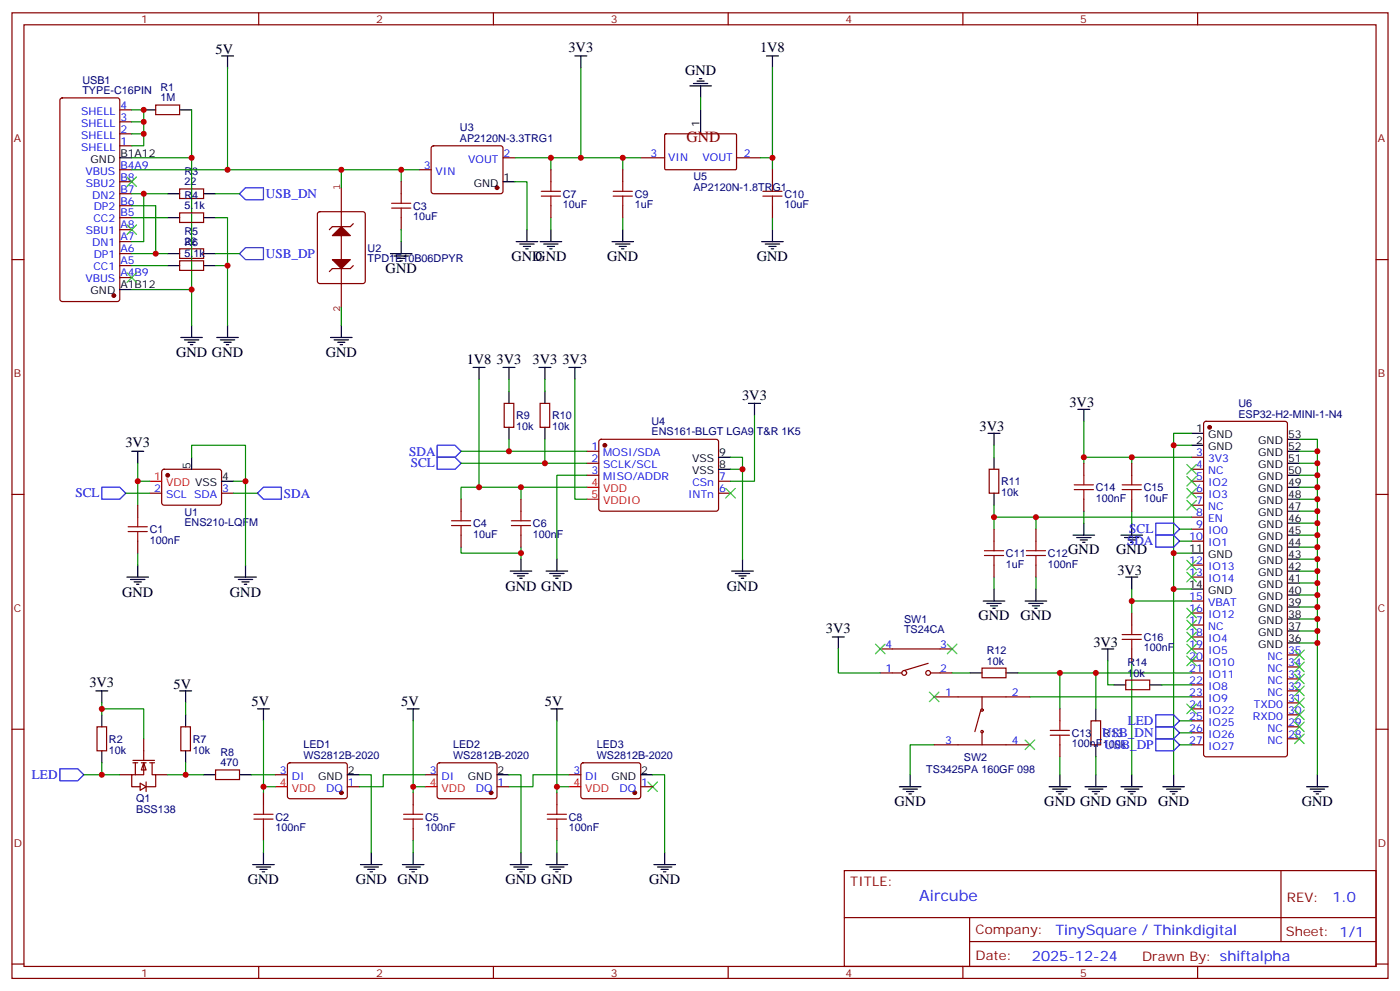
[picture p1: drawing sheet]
<svg xmlns="http://www.w3.org/2000/svg" width="412mm" height="292mm" viewBox="0 0 412 292" stroke-linecap="round" stroke-linejoin="round" font-family="sans-serif">
<g fill="none" stroke="#870000" stroke-width=".35">
<path d="M3.5 3.8h405.4v284.3h-405.4zM7.1 7.3h398.2v277.3h-398.2zM76.2 3.8v3.5M145.3 3.8v3.5M214.5 3.8v3.5M283.6 3.8v3.5M352.8 3.8v3.5M17.9 29l.4-.2h16.3l.6 .5 .1 58.8-.5 .6-16.5 .1-.6-.5-.1-58.8zM35.3 39.4h3.5M35.3 35.9h3.5M35.3 32.3h3.5M195.8 39.6l.3-.2 20.7 .1 .2 .3-.1 10-.3 .2-20.6-.1-.2-.3z"/>
<path d="M35.3 50h3.5M35.3 57h3.5M35.3 53.5h3.5M35.3 42.9h3.5M123.5 50h3.5M127.2 43.1l.5-.2 20 .1 .5 .6-.1 13-.6 .4h-20.1l-.4-.7v-12.7zM148.2 46.5h3.5M188.7 46.5h7.1M217 46.5h7M3.5 76.4h3.6M35.3 78.2h3.5M35.3 74.7h3.5"/>
<path d="M35.3 71.2h3.5M35.3 67.6h3.5M35.3 64.1h3.5M35.3 60.6h3.5M405.3 76.4h3.6M35.3 81.7h3.5M47.9 138.4l.4-.2h16.5l.5 .7-.1 9.4-.6 .5-16.5-.1-.5-.6v-9.2zM172.9 132.9h3.5M172.9 136.4h3.5M172.9 139.9h3.5M176.6 129.6l.5-.2h34.1l.5 .7-.1 20-.6 .4h-34.2l-.4-.7v-19.7zM291.4 138.2h2.8v7h-2.8z"/>
<path d="M351 138.2h3.5M351 134.7h3.5M354.8 124.3l.4-.2h23.3l.7 .4v97.6l-.4 .7h-23.6l-.6-.4-.1-97.6zM3.5 145.6h3.6M44.1 145.2h3.5M65.3 145.2h3.5M211.7 145.2h3.5M211.7 141.7h3.5M351 145.2h3.5M351 141.7h3.5M351 159.3h3.5M351 155.8h3.5"/>
<path d="M351 152.3h3.5M351 148.8h3.5M405.3 145.6h3.6M351 177h3.5M351 169.9h3.5M351 166.4h3.5M259.3 198.2h6.3M259.3 191.1h21.2M273.4 195.3l-7.1 2.1M274.1 198.2h6.4M289.3 196.7h7v2.9h-7zM351 198.2h3.5"/>
<path d="M351 194.6h3.5M351 191.1h3.5M351 187.6h3.5M351 184h3.5M351 180.5h3.5M379.2 192.9h3.6M379.2 196.4h3.6M379.2 199.9h3.6M3.5 214.7h3.6M321.4 212.3h2.8v7h-2.8zM351 219.3h3.5M351 215.8h3.5"/>
<path d="M351 212.3h3.5M351 208.7h3.5M351 205.2h3.5M351 201.7h3.5M379.2 203.4h3.6M379.2 207h3.6M379.2 210.5h3.6M379.2 214h3.6M379.2 217.6h3.6M405.3 214.7h3.6M248.7 256.4h156.6v28.2h-156.6zM377.3 256.4v20.9"/>
<path d="M248.7 270.2h156.5M285.6 277.3h119.6M285.6 270.2v14.1M3.5 283.9h3.6M76.2 284.6v3.5M145.3 284.6v3.5M214.5 284.6v3.5M283.6 284.6v3.5M352.8 284.6v3.5M405.3 283.9h3.6"/>
<circle cx="266.3" cy="198.2" r=".71"/>
<circle cx="273.4" cy="198.2" r=".71"/>
</g>
<g fill="#870000" stroke="#870000" stroke-width=".35">
<circle cx="49.4" cy="139.9" r=".53"/>
<circle cx="178.2" cy="131.1" r=".53"/>
<circle cx="356.3" cy="125.8" r=".53"/>
<circle cx="146.4" cy="55.3" r=".53"/>
<circle cx="33.5" cy="87" r=".53"/>
</g>
<path d="M44.1 141.7h3.5M172.9 143.5h3.5M172.9 147h3.5" fill="none" stroke="#f00" stroke-width=".35"/>
<g fill="none" stroke="#000" stroke-width=".35">
<path d="M206.4 32.3v7.1M35.3 46.5h3.5M148.2 53.5h3.5M35.3 85.3h3.5M56.4 134.7v3.5M211.7 138.2h3.5M211.7 134.7h3.5M291 127.6h3.6M292.8 127.6v3.5M292.8 134.7v3.5M317.5 120.5h3.5M319.3 120.5v3.6"/>
<path d="M351 131.1h3.5M351 127.6h3.5M379.2 129.4h3.6M379.2 132.9h3.6M379.2 136.4h3.6M379.2 139.9h3.6M65.3 141.7h3.5M292.8 145.2v3.6M316.1 157.6h6.3M317.1 158.3h4.3M318.2 159h2.1M318.9 159.7h.7"/>
<path d="M319.3 154.1v3.5M330.2 157.6h6.3M331.3 158.3h4.2M332.3 159h2.1M333 159.7h.7M333.4 154.1v3.5M379.2 143.5h3.6M379.2 147h3.6M379.2 150.5h3.6M379.2 154.1h3.6M379.2 157.6h3.6M289.6 177h6.4"/>
<path d="M290.7 177.7h4.2M291.7 178.4h2.2M292.5 179.1h.7M292.8 173.5v3.5M302 177h6.3M303 177.7h4.3M304.1 178.4h2.1M304.8 179.1h.7M305.2 173.5v3.5M331.6 169.9h3.5M333.4 169.9v3.6M351 173.5h3.5"/>
<path d="M351 162.9h3.5M379.2 161.1h3.6M379.2 164.6h3.6M379.2 168.2h3.6M379.2 171.7h3.6M379.2 175.2h3.6M379.2 178.8h3.6M245.2 187.6h3.5M246.9 187.6v3.5M285.8 198.2h3.5M296.3 198.2h3.6M379.2 182.3h3.6"/>
<path d="M379.2 185.8h3.6M379.2 189.3h3.6M322.8 208.7v3.6M322.8 219.3v3.5M264.9 231.7h6.4M266 232.4h4.2M267.1 233.1h2.1M267.8 233.8h.7M268.1 228.1v3.6M309 231.7h6.4M310.1 232.4h4.2M311.1 233.1h2.2"/>
<path d="M311.9 233.8h.7M312.2 228.1v3.6M319.6 231.7h6.4M320.7 232.4h4.2M321.7 233.1h2.1M322.4 233.8h.7M322.8 228.1v3.6M330.2 231.7h6.3M331.3 232.4h4.2M332.3 233.1h2.1M333 233.8h.7M333.4 228.1v3.6"/>
<path d="M342.5 231.7h6.4M343.6 232.4h4.2M344.7 233.1h2.1M345.4 233.8h.7M345.7 228.1v3.6M384.9 231.7h6.3M385.9 232.4h4.3M387 233.1h2.1M387.7 233.8h.7M388.1 228.1v3.6"/>
</g>
<g fill="none" stroke="#008700" stroke-width=".35">
<path d="M292.8 131.1v3.6M319.3 124.1v10.6M333.4 134.7v1.7M345.7 131.1h5.3M351 127.6h-5.3v100.5M351 134.7h-31.7v1.7M382.8 129.4h5.3v98.7M382.8 132.9h5.3M382.8 136.4h5.3M382.8 139.9h5.3M292.8 148.8v3.5h58.2M292.8 152.3v3.5"/>
<path d="M305.2 152.3v3.5M319.3 150.5v3.6M333.4 150.5v3.6M347.5 155.8h3.5M347.5 159.3h3.5M382.8 143.5h5.3M382.8 147h5.3M382.8 150.5h5.3M382.8 154.1h5.3M382.8 157.6h5.3M292.8 169.9v3.6M305.2 169.9v3.6"/>
<path d="M333.4 173.5v3.5M345.7 162.9h5.3M345.7 173.5h5.3M351 177h-17.6v3.5M382.8 161.1h5.3M382.8 164.6h5.3M382.8 168.2h5.3M382.8 171.7h5.3M382.8 175.2h5.3M382.8 178.8h5.3M246.9 191.1v7.1h12.4M280.5 198.2h5.3"/>
<path d="M299.9 198.2h51.1M312.2 198.2v10.5M322.8 198.2v10.5M333.4 194.6v33.5M382.8 182.3h5.3M382.8 185.8h5.3M382.8 189.3h5.3M275.2 219.3h-7.1v8.8M303.4 205.2h47.6M347.5 219.3h3.5M347.5 215.8h3.5M347.5 212.3h3.5"/>
<path d="M312.2 222.8v5.3M322.8 222.8v5.3"/>
</g>
<g fill="none" stroke="#3c3" stroke-width=".35">
<path d="M349.6 136.8l2.8 2.8M352.4 136.8l-2.8 2.8M349.6 140.3l2.8 2.8M349.6 143.8l2.8 2.8M349.6 147.4l2.8 2.8M352.4 140.3l-2.8 2.8M352.4 143.8l-2.8 2.8M352.4 147.4l-2.8 2.8M349.6 165l2.8 2.8M349.6 168.5l2.8 2.8M349.6 179.1l2.8 2.8M352.4 165l-2.8 2.8"/>
<path d="M352.4 168.5l-2.8 2.8M352.4 179.1l-2.8 2.8M257.9 189.7l2.8 2.8M260.7 189.7l-2.8 2.8M279 189.7l2.9 2.8M281.9 189.7l-2.9 2.8M349.6 182.6l2.8 2.9M349.6 186.2l2.8 2.8M349.6 189.7l2.8 2.8M349.6 193.2l2.8 2.8M352.4 182.6l-2.8 2.9M352.4 186.2l-2.8 2.8"/>
<path d="M352.4 189.7l-2.8 2.8M352.4 193.2l-2.8 2.8M381.4 191.5l2.8 2.8M381.4 195l2.8 2.8M381.4 198.5l2.8 2.8M384.2 191.5l-2.8 2.8M384.2 195l-2.8 2.8M384.2 198.5l-2.8 2.8M349.6 207.3l2.8 2.8M352.4 207.3l-2.8 2.8M381.4 202l2.8 2.9M381.4 212.6l2.8 2.8"/>
<path d="M381.4 216.1l2.8 2.9M381.4 205.6l2.8 2.8M381.4 209.1l2.8 2.8M384.2 202l-2.8 2.9M384.2 212.6l-2.8 2.8M384.2 216.1l-2.8 2.9M384.2 205.6l-2.8 2.8M384.2 209.1l-2.8 2.8"/>
</g>
<path d="M340.4 154.1h5.3l1.8 1.7-1.8 1.8h-5.3zM340.4 157.6h5.3l1.8 1.7-1.8 1.8h-5.3zM340.4 217.6h5.3l1.8 1.7-1.8 1.8h-5.3zM340.4 214h5.3l1.8 1.8-1.8 1.8h-5.3zM340.4 210.5h5.3l1.8 1.8-1.8 1.7h-5.3z" fill="none" stroke="#00f" stroke-width=".35"/>
<g fill="#fff" stroke="#870000" stroke-width=".35">
<path d="M42.3 224.6l.7 2.1h-1.4z"/>
<path d="M41.3 230.6l1.7 1.1-1.7 1z"/>
</g>
<g fill="none" stroke="#870000" stroke-width=".35">
<path d="M45.9 30.9h7v2.9h-7zM52.9 55.6h7.1v2.9h-7.1zM118.2 53.5v3.5M162.3 50v3.5M183.4 50v3.5M227.5 50v3.5M52.9 73.3h7.1v2.8h-7.1zM52.9 76.8h7.1v2.8h-7.1zM52.9 62.7h7.1v2.8h-7.1zM118.2 64.1v3.5M162.3 60.6v3.5M183.4 60.6v3.5"/>
<path d="M227.5 60.6v3.5M148.5 118.8h2.8v7h-2.8zM159.1 118.8h2.8v7h-2.8zM319.3 136.4v3.5M333.4 136.4v3.5M40.6 148.8v3.5M40.6 159.3v3.6M135.8 147v3.5M135.8 157.6v3.5M153.5 147v3.5M153.5 157.6v3.5M292.8 155.8v3.5"/>
<path d="M305.2 155.8v3.5M319.3 147v3.5M333.4 147v3.5M292.8 166.4v3.5M305.2 166.4v3.5M333.4 180.5v3.5M333.4 191.1v3.5M28.6 214h2.8v7.1h-2.8zM42.3 217.6v6.3M53.3 214h2.8v7.1h-2.8zM275.2 205.2h28.2M275.2 219.3h28.2"/>
<path d="M288.9 209.1l-1.7 6.3M289.3 205.2v3.5M289.3 215.8v3.5M312.2 208.7v3.6M312.2 219.3v3.5M331.6 200.3h7.1v2.8h-7.1zM35.3 228.1h3.5M39.2 223.9h6.3M39.2 224.6h1.4M39.9 224.6v3.5M41.6 224.6h1.4M42.3 224.6v3.5h-3.5v3.6h2.5"/>
<path d="M43 230.3v2.8M44.1 224.6h1.4M44.8 224.6v3.5h1.1v3.6h-2.9M45.9 228.1h3.5M63.5 226.7h7.1v2.9h-7.1zM77.6 233.4v3.6M81.1 228.1h3.6M84.9 224.8l.5-.2 16.5 .1 .4 .6-.1 9.5-.6 .4-16.5-.1-.4-.6v-9.2zM102.3 231.7h3.5M121.7 233.4v3.6M125.2 228.1h3.6M129 224.8l.5-.2 16.5 .1 .4 .6-.1 9.5-.6 .4-16.5-.1-.4-.6v-9.2z"/>
<path d="M146.4 231.7h3.5M164 233.4v3.6M167.6 228.1h3.5M171.3 224.8l.5-.2 16.5 .1 .4 .6v9.5l-.7 .4-16.5-.1-.4-.6v-9.2zM188.7 231.7h3.6M77.6 244v3.5M121.7 244v3.5M164 244v3.5"/>
<circle cx="289.3" cy="209.1" r=".35"/>
<circle cx="289.3" cy="215.4" r=".35"/>
</g>
<path d="M70.6 57l1.7-1.7h5.3v3.5h-5.3zM70.6 74.7l1.7-1.8h5.3v3.5h-5.3zM128.8 131.1h5.3l1.7 1.8-1.7 1.8h-5.3zM128.8 134.7h5.3l1.7 1.7-1.7 1.8h-5.3zM30 143.5h5.3l1.7 1.7-1.7 1.8h-5.3zM75.8 145.2l1.8-1.7h5.3v3.5h-5.3zM17.6 226.4h5.3l1.8 1.7-1.8 1.8h-5.3z" fill="none" stroke="#00f" stroke-width=".35"/>
<g fill="none" stroke="#000" stroke-width=".35">
<path d="M65.3 16.5h3.5M67 16.5v3.5M169.3 16.5h3.6M171.1 16.5v3.5M225.8 16.5h3.5M227.5 16.5v3.5M42.3 32.3h3.6M52.9 32.3h3.5M203.2 25.3h6.3M204.3 24.6h4.2M205.3 23.9h2.1M206 23.2h.7"/>
<path d="M206.4 25.3v3.5M49.4 57h3.5M60 57h3.5M49.4 74.7h3.5M49.4 78.2h3.5M49.4 64.1h3.5M60 74.7h3.5M60 78.2h3.5M60 64.1h3.5M115 74.7h6.4M116.1 75.4h4.2M117.1 76.1h2.1"/>
<path d="M117.8 76.8h.7M118.2 71.2v3.5M152 71.2h6.4M153.1 71.9h4.2M154.2 72.6h2.1M154.9 73.3h.7M155.2 67.6v3.6M159.1 71.2h6.4M160.2 71.9h4.2M161.2 72.6h2.1M161.9 73.3h.7M162.3 67.6v3.6"/>
<path d="M180.3 71.2h6.3M181.3 71.9h4.3M182.4 72.6h2.1M183.1 73.3h.7M183.4 67.6v3.6M224.4 71.2h6.3M225.4 71.9h4.3M226.5 72.6h2.1M227.2 73.3h.7M227.5 67.6v3.6M53.3 99.4h6.3M56.4 95.8v3.6"/>
<path d="M63.9 99.4h6.3M67 95.8v3.6M97.4 99.4h6.3M100.5 95.8v3.6M54.3 100.1h4.3M55.4 100.8h2.1M56.1 101.5h.7M64.9 100.1h4.2M66 100.8h2.1M66.7 101.5h.7M98.4 100.1h4.3M99.5 100.8h2.1"/>
<path d="M100.2 101.5h.7M139.3 108.2h3.6M141.1 108.2v3.5M148.2 108.2h3.5M149.9 108.2v3.5M149.9 115.3v3.5M158.7 108.2h3.6M160.5 108.2v3.5M160.5 115.3v3.5M167.6 108.2h3.5M169.3 108.2v3.5M220.5 118.8h3.5"/>
<path d="M222.2 118.8v3.5M38.8 132.9h3.5M40.6 132.9v3.5M149.9 125.8v3.6M160.5 125.8v3.6M37.4 169.9h6.3M38.5 170.6h4.2M39.5 171.3h2.1M40.2 172h.7M40.6 166.4v3.5M69.1 169.9h6.4M70.2 170.6h4.2"/>
<path d="M71.3 171.3h2.1M72 172h.7M72.3 166.4v3.5M150.3 168.2h6.3M151.3 168.9h4.3M152.4 169.6h2.1M153.1 170.3h.7M153.5 164.6v3.6M160.9 168.2h6.3M161.9 168.9h4.3M163 169.6h2.1M163.7 170.3h.7"/>
<path d="M164 164.6v3.6M215.5 168.2h6.4M216.6 168.9h4.2M217.7 169.6h2.1M218.4 170.3h.7M218.7 164.6v3.6M324.6 191.1h3.5M326.3 191.1v3.5M28.2 203.4h3.5M30 203.4v3.6M30 210.5v3.5M52.9 203.4h3.5"/>
<path d="M54.7 203.4v3.6M54.7 210.5v3.5M75.8 208.7h3.6M77.6 208.7v3.6M119.9 208.7h3.6M121.7 208.7v3.6M162.3 208.7h3.5M164 208.7v3.6M328.1 201.7h3.5M338.7 201.7h3.5M30 221.1v3.5M54.7 221.1v3.5"/>
<path d="M60 228.1h3.5M70.6 228.1h3.5M102.3 228.1h3.5M146.4 228.1h3.5M188.7 228.1h3.6M74.4 254.6h6.4M75.5 255.3h4.2M76.6 256h2.1M77.3 256.7h.7M77.6 251.1v3.5M106.2 254.6h6.3M107.2 255.3h4.3"/>
<path d="M108.3 256h2.1M109 256.7h.7M109.4 251.1v3.5M118.5 254.6h6.4M119.6 255.3h4.2M120.6 256h2.2M121.4 256.7h.7M121.7 251.1v3.5M150.3 254.6h6.3M151.3 255.3h4.3M152.4 256h2.1M153.1 256.7h.7"/>
<path d="M153.5 251.1v3.5M160.9 254.6h6.3M161.9 255.3h4.3M163 256h2.1M163.7 256.7h.7M164 251.1v3.5M192.6 254.6h6.4M193.7 255.3h4.2M194.7 256h2.1M195.4 256.7h.7M195.8 251.1v3.5"/>
</g>
<g fill="none" stroke="#008700" stroke-width=".35">
<path d="M38.8 32.3h3.5v10.6h-3.5M38.8 39.4h3.5M38.8 35.9h3.5M56.4 32.3v63.5M67 20v30h-28.2M171.1 20v26.5M206.4 28.8v3.5M227.5 20v26.5h-3.5M38.8 46.5h17.6M38.8 57h10.6M42.3 57v14.2h-3.5M63.5 57h7.1"/>
<path d="M67 50h56.5M100.5 50v5.3M118.2 50v3.5M151.7 53.5h3.5v14.1M151.7 46.5h37M162.3 46.5v3.5M183.4 46.5v3.5M227.5 46.5v3.5M38.8 60.6h7.1v14.1M38.8 74.7h10.6M38.8 64.1h10.6M38.8 78.2h10.6"/>
<path d="M63.5 64.1h3.5v31.7M63.5 74.7h7.1M63.5 78.2h3.5M118.2 67.6v3.6M162.3 64.1v3.5M183.4 64.1v3.5M227.5 64.1v3.5M38.8 85.3h17.6M100.5 90.6v5.2M141.1 111.7v31.8h31.8M149.9 111.7v3.6M160.5 111.7v3.6"/>
<path d="M169.3 111.7v35.3h3.6M40.6 136.4v5.3h3.5M56.4 134.7v-3.6h15.9v10.6M135.8 132.9h37.1M135.8 136.4h37.1M149.9 129.4v3.5M160.5 129.4v7M172.9 139.9h-8.9v24.7M215.2 134.7h3.5v29.9M215.2 138.2h3.5M222.2 122.3v19.4h-7M37 145.2h7.1"/>
<path d="M40.6 141.7v7.1M68.8 141.7h3.5v24.7M68.8 145.2h7M141.1 143.5h-5.3v3.5M153.5 143.5v3.5M40.6 162.9v3.5M135.8 161.1v1.8h17.7M153.5 161.1v3.5M326.3 194.6v7.1h1.8M30 208.7h12.3v8.9M30 207v3.5M54.7 207v3.5"/>
<path d="M77.6 212.3v21.1M121.7 212.3v21.1M164 212.3v21.1M342.2 201.7h8.8M24.7 228.1h10.6M30 224.6v3.5M49.4 228.1h10.6M54.7 224.6v3.5M74.1 228.1h7M77.6 231.7h3.5M105.8 228.1h3.6v23M121.7 231.7h3.5"/>
<path d="M125.2 228.1h-12.3v3.6h-7.1M149.9 228.1h3.6v23M164 231.7h3.6M167.6 228.1h-10.6v3.6h-7.1M192.3 228.1h3.5v23M77.6 247.5v3.6M121.7 247.5v3.6M164 247.5v3.6"/>
</g>
<g fill="none" stroke="#3c3" stroke-width=".35">
<path d="M37.4 52.1l2.8 2.8M40.2 52.1l-2.8 2.8M37.4 66.2l2.8 2.8M40.2 66.2l-2.8 2.8M37.4 80.3l2.8 2.8M40.2 80.3l-2.8 2.8M213.8 143.8l2.8 2.8M216.6 143.8l-2.8 2.8M273.8 203.8l2.8 2.8M276.6 203.8l-2.8 2.8M302 217.9l2.8 2.8M304.8 217.9l-2.8 2.8"/>
<path d="M190.9 230.3l2.8 2.8M193.7 230.3l-2.8 2.8"/>
</g>
<path d="M100.5 55.3v11.4M93.7 62.5l.5-.2h12.7l.6 .5 .1 20-.5 .6-12.9 .1-.7-.5v-20zM100.5 69.4v7M100.5 79.1v11.5M104.1 65.9l-.9 .8h-5.3l-.9 .9M104.1 78.2l-.9 .9h-5.3l-.9 .9" fill="none" stroke="#850000" stroke-width=".35"/>
<g fill="#850000" stroke="#850000" stroke-width=".35">
<path d="M97.9 69.4l2.6-2.7 2.7 2.7z"/>
<path d="M97.9 76.4h5.3l-2.7 2.7z"/>
</g>
<g fill="none" stroke="#a10000" stroke-width=".35">
<path d="M115.4 59.9h5.6M118.2 57v2.9M159.5 57.7h5.6M159.5 56.3h5.6M162.3 53.5v2.8M162.3 57.7v2.9M180.6 57.7h5.7M180.6 56.3h5.7M183.4 53.5v2.8M183.4 57.7v2.9M224.7 57.7h5.7M224.7 56.3h5.7"/>
<path d="M227.5 53.5v2.8M227.5 57.7v2.9M115.4 61.3h5.6M118.2 61.3v2.8M319.3 139.9v2.9M333.4 139.9v2.9M37.7 155.1h5.7M37.7 156.5h5.7M40.6 152.3v2.8M40.6 156.5v2.8M133 154.8h5.6M133 153.4h5.6"/>
<path d="M135.8 150.5v2.9M135.8 154.8v2.8M150.6 154.8h5.7M150.6 153.4h5.7M153.5 150.5v2.9M153.5 154.8v2.8M292.8 159.3v2.9M305.2 159.3v2.9M316.4 142.8h5.7M316.4 144.2h5.7M319.3 144.2v2.8M330.6 142.8h5.6"/>
<path d="M330.6 144.2h5.6M333.4 144.2v2.8M290 162.2h5.6M290 163.6h5.6M292.8 163.6v2.8M302.3 162.2h5.7M302.3 163.6h5.7M305.2 163.6v2.8M330.6 186.9h5.6M330.6 188.3h5.6M333.4 184v2.9M333.4 188.3v2.8"/>
<path d="M309.4 215.1h5.6M309.4 216.5h5.6M312.2 212.3v2.8M312.2 216.5v2.8M74.8 239.8h5.6M77.6 237v2.8M118.9 239.8h5.6M121.7 237v2.8M161.2 239.8h5.7M164 237v2.8M74.8 241.2h5.6M77.6 241.2v2.8"/>
<path d="M118.9 241.2h5.6M121.7 241.2v2.8M161.2 241.2h5.7M164 241.2v2.8"/>
</g>
<g fill="#870000" stroke="#870000" stroke-width=".35">
<circle cx="100.5" cy="233.4" r=".53"/>
<circle cx="144.6" cy="233.4" r=".53"/>
<circle cx="187" cy="233.4" r=".53"/>
</g>
<path d="M81.1 231.7h3.6M125.2 231.7h3.6M167.6 231.7h3.5" fill="none" stroke="#f00" stroke-width=".35"/>
<g fill="#c00">
<circle cx="388.1" cy="132.9" r=".88"/>
<circle cx="388.1" cy="136.4" r=".88"/>
<circle cx="388.1" cy="139.9" r=".88"/>
<circle cx="388.1" cy="143.5" r=".88"/>
<circle cx="388.1" cy="147" r=".88"/>
<circle cx="388.1" cy="150.5" r=".88"/>
<circle cx="388.1" cy="154.1" r=".88"/>
<circle cx="388.1" cy="157.6" r=".88"/>
<circle cx="388.1" cy="161.1" r=".88"/>
<circle cx="388.1" cy="164.6" r=".88"/>
<circle cx="388.1" cy="168.2" r=".88"/>
<circle cx="388.1" cy="171.7" r=".88"/>
<circle cx="388.1" cy="175.2" r=".88"/>
<circle cx="388.1" cy="178.8" r=".88"/>
<circle cx="388.1" cy="182.3" r=".88"/>
<circle cx="388.1" cy="185.8" r=".88"/>
<circle cx="388.1" cy="189.3" r=".88"/>
<circle cx="333.4" cy="134.7" r=".88"/>
<circle cx="319.3" cy="134.7" r=".88"/>
<circle cx="292.8" cy="152.3" r=".88"/>
<circle cx="305.2" cy="152.3" r=".88"/>
<circle cx="345.7" cy="173.5" r=".88"/>
<circle cx="345.7" cy="162.9" r=".88"/>
<circle cx="345.7" cy="131.1" r=".88"/>
<circle cx="333.4" cy="177" r=".88"/>
<circle cx="312.2" cy="198.2" r=".88"/>
<circle cx="322.8" cy="198.2" r=".88"/>
<circle cx="30" cy="228.1" r=".88"/>
<circle cx="30" cy="208.7" r=".88"/>
<circle cx="54.7" cy="228.1" r=".88"/>
<circle cx="42.3" cy="39.4" r=".88"/>
<circle cx="42.3" cy="35.9" r=".88"/>
<circle cx="42.3" cy="32.3" r=".88"/>
<circle cx="56.4" cy="46.5" r=".88"/>
<circle cx="56.4" cy="85.3" r=".88"/>
<circle cx="45.9" cy="74.7" r=".88"/>
<circle cx="42.3" cy="57" r=".88"/>
<circle cx="67" cy="78.2" r=".88"/>
<circle cx="67" cy="50" r=".88"/>
<circle cx="100.5" cy="50" r=".88"/>
<circle cx="118.2" cy="50" r=".88"/>
<circle cx="162.3" cy="46.5" r=".88"/>
<circle cx="171.1" cy="46.5" r=".88"/>
<circle cx="183.4" cy="46.5" r=".88"/>
<circle cx="227.5" cy="46.5" r=".88"/>
<circle cx="72.3" cy="141.7" r=".88"/>
<circle cx="40.6" cy="141.7" r=".88"/>
<circle cx="218.7" cy="138.2" r=".88"/>
<circle cx="149.9" cy="132.9" r=".88"/>
<circle cx="160.5" cy="136.4" r=".88"/>
<circle cx="153.5" cy="143.5" r=".88"/>
<circle cx="141.1" cy="143.5" r=".88"/>
<circle cx="153.5" cy="162.9" r=".88"/>
<circle cx="77.6" cy="231.7" r=".88"/>
<circle cx="121.7" cy="231.7" r=".88"/>
<circle cx="164" cy="231.7" r=".88"/>
</g>
<text font-size="4.6" fill="#800" x="202.3" y="41.8">GND</text>
<text font-size="4.6" fill="#00f" x="270.8" y="265.4">Aircube</text>
<g font-size="4.2">
<text x="63.5" y="15.8">5V</text>
<text x="167.5" y="15.4">3V3</text>
<text x="223.9" y="15.4">1V8</text>
<text x="201.8" y="22.1">GND</text>
<text x="150.6" y="76.8">GND</text>
<text x="157.7" y="76.8">GND</text>
<text x="178.9" y="76.8">GND</text>
<text x="223" y="76.8">GND</text>
<text x="113.6" y="80.3">GND</text>
<text x="51.9" y="105">GND GND</text>
<text x="96" y="105">GND</text>
<text x="137.5" y="107.1">1V8</text>
<text x="146.3" y="107.1">3V3</text>
<text x="156.9" y="107.1">3V3</text>
<text x="165.7" y="107.1">3V3</text>
<text x="218.6" y="117.7">3V3</text>
<text x="315" y="119.8">3V3</text>
<text x="36.9" y="131.8">3V3</text>
<text x="288.6" y="126.9">3V3</text>
<text x="314.7" y="163.2">GND</text>
<text x="328.8" y="163.2">GND</text>
<text x="329.1" y="169.2">3V3</text>
<text x="36" y="175.9">GND</text>
<text x="67.7" y="175.9">GND</text>
<text x="148.9" y="174.2">GND GND</text>
<text x="214.1" y="174.2">GND</text>
<text x="288.2" y="182.6">GND</text>
<text x="300.6" y="182.6">GND</text>
<text x="243.3" y="186.5">3V3</text>
<text x="322.1" y="190.4">3V3</text>
<text x="26.3" y="202.3">3V3</text>
<text x="51.2" y="202.7">5V</text>
<text x="74.1" y="208">5V</text>
<text x="118.2" y="208">5V</text>
<text x="160.5" y="208">5V</text>
<text x="263.5" y="237.3">GND</text>
<text x="307.6" y="237.3">GND GND GND</text>
<text x="341.1" y="237.3">GND</text>
<text x="383.5" y="237.3">GND</text>
<text x="73" y="260.2">GND</text>
<text x="104.8" y="260.2">GND</text>
<text x="117.1" y="260.2">GND</text>
<text x="148.9" y="260.2">GND GND</text>
<text x="191.2" y="260.2">GND</text>
</g>
<g font-size="4.2" fill="#00f">
<text x="392.5" y="265.6">1.0</text>
<text x="310.9" y="275.2">TinySquare / Thinkdigital</text>
<text x="304" y="283">2025-12-24</text>
</g>
<g font-size="3.9" fill="#00f">
<text x="78.3" y="58.3">USB_DN</text>
<text x="78.3" y="75.9">USB_DP</text>
<text x="120.5" y="134.2">SDA</text>
<text x="121" y="137.7">SCL</text>
<text x="22.2" y="146.5">SCL</text>
<text x="83.6" y="146.5">SDA</text>
<text x="332" y="160.6">SDA</text>
<text x="332.7" y="157.1">SCL</text>
<text x="332.2" y="213.5">LED</text>
<text x="324.7" y="217.1">USB_DN</text>
<text x="325.4" y="220.6">USB_DP</text>
<text x="9.4" y="229.4">LED</text>
</g>
<g font-size="3.9" fill="#800">
<text x="250.5" y="260.9">TITLE:</text>
<text x="379.1" y="265.6">REV:</text>
<text x="287.4" y="275.1">Company:</text>
<text x="378.7" y="275.8">Sheet: 1/1</text>
<text x="287.4" y="282.8">Date:</text>
<text x="336.4" y="282.9">Drawn By: shiftalpha</text>
</g>
<g font-size="3.2" fill="#800">
<text x="41.6" y="6.8">1</text>
<text x="110.8" y="6.8">2</text>
<text x="179.9" y="6.8">3</text>
<text x="249.1" y="6.8">4</text>
<text x="318.2" y="6.8">5</text>
<text x="4.1" y="41.9">A</text>
<text x="405.9" y="41.9">A</text>
<text x="4.1" y="111">B</text>
<text x="405.9" y="111">B</text>
<text x="4.1" y="180.2">C</text>
<text x="405.9" y="180.2">C</text>
<text x="4.1" y="249.3">D</text>
<text x="405.9" y="249.3">D</text>
<text x="41.6" y="287.6">1</text>
<text x="110.8" y="287.6">2</text>
<text x="179.9" y="287.6">3</text>
<text x="249.1" y="287.6">4</text>
<text x="318.2" y="287.6">5</text>
</g>
<g font-size="3.2" fill="#000080">
<text x="24.3" y="27.8">TYPE-C16PIN</text>
<text x="24.3" y="24.6">USB1</text>
<text x="47.3" y="29.9">1M</text>
<text x="47.3" y="26.7">R1</text>
<text x="135.5" y="41.9">AP2120N-3.3TRG1</text>
<text x="135.5" y="38.7">U3</text>
<text x="54.3" y="51.5">R3</text>
<text x="204.3" y="53">U5</text>
<text x="54.3" y="54.6">22</text>
<text x="54.3" y="58.5">R4</text>
<text x="165.8" y="58.2">C7</text>
<text x="187" y="58.2">C9</text>
<text x="204.3" y="56.2">AP2120N-1.8TRG1</text>
<text x="231.1" y="58.2">C10</text>
<text x="54.3" y="61.6">5.1k</text>
<text x="121.7" y="64.9">10uF</text>
<text x="121.7" y="61.7">C3</text>
<text x="165.8" y="61.4">10uF</text>
<text x="187" y="61.3">1uF</text>
<text x="231.1" y="61.4">10uF</text>
<text x="54.3" y="69.1">R5</text>
<text x="54.3" y="72.2">22</text>
<text x="54.3" y="75.7">5.1k</text>
<text x="54.3" y="72.6">R6</text>
<text x="108.3" y="77.3">TPD1E10B06DPYR</text>
<text x="108.3" y="74.1">U2</text>
<text x="364.8" y="119.8">U6</text>
<text x="152" y="123.5">R9</text>
<text x="162.6" y="123.5">R10</text>
<text x="191.9" y="125">U4</text>
<text x="364.8" y="123">ESP32-H2-MINI-1-N4</text>
<text x="152" y="126.7">10k</text>
<text x="162.6" y="126.7">10k</text>
<text x="191.9" y="128.2">ENS161-BLGT LGA9 T&amp;R 1K5</text>
<text x="294.9" y="142.9">R11</text>
<text x="294.9" y="146.1">10k</text>
<text x="322.8" y="147.7">100nF</text>
<text x="322.8" y="144.6">C14</text>
<text x="336.9" y="147.8">10uF</text>
<text x="336.9" y="144.6">C15</text>
<text x="54.3" y="155">ENS210-LQFM</text>
<text x="54.3" y="151.8">U1</text>
<text x="139.3" y="155.2">C4</text>
<text x="157" y="155.2">C6</text>
<text x="44.1" y="160.1">100nF</text>
<text x="44.1" y="157">C1</text>
<text x="139.3" y="158.4">10uF</text>
<text x="157" y="158.3">100nF</text>
<text x="296.3" y="167.2">1uF</text>
<text x="296.3" y="164">C11</text>
<text x="308.7" y="167.1">100nF</text>
<text x="308.7" y="164">C12</text>
<text x="266.3" y="183.3">SW1</text>
<text x="266.3" y="186.5">TS24CA</text>
<text x="336.9" y="191.8">100nF</text>
<text x="336.9" y="188.7">C16</text>
<text x="290.7" y="195.7">10k</text>
<text x="290.7" y="192.5">R12</text>
<text x="332.1" y="196">R14</text>
<text x="332.1" y="199.2">10k</text>
<text x="32.1" y="221.9">10k</text>
<text x="32.1" y="218.7">R2</text>
<text x="56.8" y="221.9">10k</text>
<text x="56.8" y="218.7">R7</text>
<text x="89.4" y="220.4">LED1</text>
<text x="133.5" y="220.4">LED2</text>
<text x="175.8" y="220.4">LED3</text>
<text x="315.7" y="220">100nF100k</text>
<text x="315.7" y="216.9">C13</text>
<text x="324.9" y="217">R13</text>
<text x="64.9" y="225.7">470</text>
<text x="64.9" y="222.5">R8</text>
<text x="89.4" y="223.6">WS2812B-2020</text>
<text x="133.5" y="223.6">WS2812B-2020</text>
<text x="175.8" y="223.6">WS2812B-2020</text>
<text x="272.8" y="227.5">TS3425PA 160GF 098</text>
<text x="283.9" y="224">SW2</text>
<text x="40.1" y="239.3">BSS138</text>
<text x="40.1" y="236.1">Q1</text>
<text x="81.1" y="244.7">100nF</text>
<text x="81.1" y="241.6">C2</text>
<text x="125.2" y="244.7">100nF</text>
<text x="125.2" y="241.6">C5</text>
<text x="167.6" y="244.7">100nF</text>
<text x="167.6" y="241.6">C8</text>
</g>
<g font-size="3.2" fill="#00f">
<text x="23.9" y="33.8">SHELL</text>
<text x="35.5" y="35.5">3</text>
<text x="35.5" y="32">4</text>
<text x="23.9" y="40.8">SHELL</text>
<text x="23.9" y="37.3">SHELL</text>
<text x="35.5" y="39.1">2</text>
<text x="23.9" y="44.3">SHELL</text>
<text x="35.5" y="42.6">1</text>
<text x="137.9" y="47.9">VOUT</text>
<text x="148.3" y="46.1">2</text>
<text x="191.7" y="46.1">3</text>
<text x="196.8" y="47.5">VIN</text>
<text x="207" y="47.5">VOUT</text>
<text x="219.1" y="46.1">2</text>
<text x="25.1" y="51.4">VBUS</text>
<text x="35.5" y="53.2">B8</text>
<text x="35.5" y="49.6">B4A9</text>
<text x="124.8" y="49.6">3</text>
<text x="128.3" y="51.4">VIN</text>
<text x="25.3" y="54.9">SBU2</text>
<text x="27.1" y="58.5">DN2</text>
<text x="35.5" y="56.7">B7</text>
<text x="27.5" y="65.5">CC2</text>
<text x="27.6" y="62">DP2</text>
<text x="35.5" y="63.7">B5</text>
<text x="35.5" y="60.2">B6</text>
<text x="25.3" y="69">SBU1</text>
<text x="35.5" y="70.8">A7</text>
<text x="35.5" y="67.3">A8</text>
<text x="27.1" y="72.6">DN1</text>
<text x="27.6" y="76.1">DP1</text>
<text x="35.5" y="77.9">A5</text>
<text x="35.5" y="74.3">A6</text>
<text x="25.1" y="83.1">VBUS</text>
<text x="27.5" y="79.6">CC1</text>
<text x="35.5" y="81.4">A4B9</text>
<text x="174.2" y="132.5">1</text>
<text x="174.2" y="136.1">2</text>
<text x="177.7" y="134.3">MOSI/SDA</text>
<text x="177.7" y="137.8">SCLK/SCL</text>
<text x="352.3" y="137.8">4</text>
<text x="352.3" y="134.3">3</text>
<text x="355.8" y="136.1">3V3</text>
<text x="174.2" y="139.6">3</text>
<text x="177.7" y="141.4">MISO/ADDR</text>
<text x="204" y="143.1">CSn</text>
<text x="211.8" y="141.4">7</text>
<text x="352.3" y="141.4">5</text>
<text x="355.8" y="143.1">IO2</text>
<text x="355.8" y="139.6">NC</text>
<text x="45.4" y="144.9">2</text>
<text x="48.9" y="146.6">SCL SDA</text>
<text x="65.4" y="144.9">3</text>
<text x="202.7" y="146.6">INTn</text>
<text x="211.8" y="144.9">6</text>
<text x="352.3" y="148.4">7</text>
<text x="352.3" y="144.9">6</text>
<text x="355.8" y="146.6">IO3</text>
<text x="352.3" y="155.5">9</text>
<text x="352.3" y="151.9">8</text>
<text x="355.8" y="153.7">EN</text>
<text x="355.8" y="150.2">NC</text>
<text x="350.3" y="159">10</text>
<text x="355.8" y="160.8">IO1</text>
<text x="355.8" y="157.2">IO0</text>
<text x="350.3" y="166.1">12</text>
<text x="355.8" y="167.8">IO13</text>
<text x="350.3" y="169.6">13</text>
<text x="355.8" y="171.3">IO14</text>
<text x="350.3" y="176.6">15</text>
<text x="355.8" y="178.4">VBAT</text>
<text x="350.3" y="183.7">17</text>
<text x="350.3" y="180.2">16</text>
<text x="355.8" y="185.5">NC</text>
<text x="355.8" y="181.9">IO12</text>
<text x="260.8" y="190.7">4</text>
<text x="276.9" y="190.7">3</text>
<text x="350.3" y="190.7">19</text>
<text x="350.3" y="187.2">18</text>
<text x="355.8" y="189">IO4</text>
<text x="260.8" y="197.8">1</text>
<text x="276.9" y="197.8">2</text>
<text x="350.3" y="197.8">21</text>
<text x="350.3" y="194.3">20</text>
<text x="355.8" y="196">IO10</text>
<text x="355.8" y="192.5">IO5</text>
<text x="373.3" y="194.3">NC</text>
<text x="373.3" y="197.8">NC</text>
<text x="379.4" y="192.5">35</text>
<text x="379.4" y="196">34</text>
<text x="350.3" y="201.3">22</text>
<text x="355.8" y="203.1">IO8</text>
<text x="355.8" y="199.6">IO11</text>
<text x="373.3" y="201.3">NC</text>
<text x="379.4" y="199.6">33</text>
<text x="379.4" y="203.1">32</text>
<text x="278.4" y="204.9">1</text>
<text x="298.1" y="204.9">2</text>
<text x="350.3" y="208.4">24</text>
<text x="350.3" y="204.9">23</text>
<text x="355.8" y="206.6">IO9</text>
<text x="369.3" y="208.4">TXD0</text>
<text x="373.3" y="204.9">NC</text>
<text x="379.4" y="206.6">31</text>
<text x="350.3" y="215.4">26</text>
<text x="350.3" y="211.9">25</text>
<text x="355.8" y="213.7">IO25</text>
<text x="355.8" y="210.1">IO22</text>
<text x="369.1" y="211.9">RXD0</text>
<text x="373.3" y="215.4">NC</text>
<text x="379.4" y="210.1">30</text>
<text x="379.4" y="213.7">29</text>
<text x="278.4" y="219">3</text>
<text x="298.1" y="219">4</text>
<text x="350.3" y="219">27</text>
<text x="355.8" y="220.7">IO27</text>
<text x="355.8" y="217.2">IO26</text>
<text x="373.3" y="219">NC</text>
<text x="379.4" y="217.2">28</text>
<text x="82.5" y="227.8">3</text>
<text x="126.6" y="227.8">3</text>
<text x="168.9" y="227.8">3</text>
<text x="86" y="229.6">DI</text>
<text x="96.1" y="233.1">DO</text>
<text x="102.5" y="231.3">1</text>
<text x="130.1" y="229.6">DI</text>
<text x="140.2" y="233.1">DO</text>
<text x="146.6" y="231.3">1</text>
<text x="172.4" y="229.6">DI</text>
<text x="182.5" y="233.1">DO</text>
<text x="188.9" y="231.3">1</text>
</g>
<g font-size="3.2">
<text x="206" y="37.3" transform="rotate(-90 206 37.3)">1</text>
<text x="26.7" y="47.9">GND</text>
<text x="35.5" y="46.1">B1A12</text>
<text x="148.3" y="53.2">1</text>
<text x="139.6" y="54.9">GND</text>
<text x="26.7" y="86.7">GND</text>
<text x="35.5" y="84.9">A1B12</text>
<text x="352.3" y="130.8">2</text>
<text x="352.3" y="127.2">1</text>
<text x="355.8" y="129">GND</text>
<text x="370.6" y="130.8">GND</text>
<text x="379.4" y="129">53</text>
<text x="203.9" y="136.1">VSS</text>
<text x="211.8" y="137.8">8</text>
<text x="211.8" y="134.3">9</text>
<text x="355.8" y="132.5">GND</text>
<text x="370.6" y="134.3">GND</text>
<text x="370.6" y="137.8">GND</text>
<text x="379.4" y="132.5">52</text>
<text x="379.4" y="136.1">51</text>
<text x="56.1" y="138" transform="rotate(-90 56.1 138)">5</text>
<text x="65.4" y="141.4">4</text>
<text x="203.9" y="139.6">VSS</text>
<text x="370.6" y="141.4">GND</text>
<text x="379.4" y="139.6">50</text>
<text x="379.4" y="143.1">49</text>
<text x="370.6" y="144.9">GND</text>
<text x="370.6" y="148.4">GND</text>
<text x="379.4" y="146.6">48</text>
<text x="370.6" y="151.9">GND</text>
<text x="370.6" y="155.5">GND</text>
<text x="379.4" y="150.2">47</text>
<text x="379.4" y="153.7">46</text>
<text x="370.6" y="159">GND</text>
<text x="379.4" y="157.2">45</text>
<text x="379.4" y="160.8">44</text>
<text x="350.3" y="162.5">11</text>
<text x="355.8" y="164.3">GND</text>
<text x="370.6" y="162.5">GND</text>
<text x="370.6" y="166.1">GND</text>
<text x="379.4" y="164.3">43</text>
<text x="379.4" y="167.8">42</text>
<text x="350.3" y="173.1">14</text>
<text x="370.6" y="169.6">GND</text>
<text x="370.6" y="173.1">GND</text>
<text x="379.4" y="171.3">41</text>
<text x="355.8" y="174.9">GND</text>
<text x="370.6" y="176.6">GND</text>
<text x="379.4" y="174.9">40</text>
<text x="379.4" y="178.4">39</text>
<text x="370.6" y="180.2">GND</text>
<text x="370.6" y="183.7">GND</text>
<text x="379.4" y="181.9">38</text>
<text x="379.4" y="185.5">37</text>
<text x="370.6" y="187.2">GND</text>
<text x="370.6" y="190.7">GND</text>
<text x="379.4" y="189">36</text>
<text x="102.5" y="227.8">2</text>
<text x="146.6" y="227.8">2</text>
<text x="188.9" y="227.8">2</text>
<text x="93.7" y="229.6">GND</text>
<text x="137.8" y="229.6">GND</text>
<text x="180.1" y="229.6">GND</text>
</g>
<g font-size="3.2" fill="#840000">
<text x="100.2" y="56" transform="rotate(-90 100.2 56)">1</text>
<text x="100.2" y="91.8" transform="rotate(-90 100.2 91.8)">2</text>
</g>
<g font-size="3.2" fill="#f00">
<text x="45.4" y="141.4">1</text>
<text x="48.9" y="143.1">VDD VSS</text>
<text x="174.2" y="143.1">4</text>
<text x="174.2" y="146.6">5</text>
<text x="177.7" y="144.9">VDD</text>
<text x="177.7" y="148.4">VDDIO</text>
<text x="82.5" y="231.3">4</text>
<text x="86" y="233.1">VDD</text>
<text x="126.6" y="231.3">4</text>
<text x="130.1" y="233.1">VDD</text>
<text x="168.9" y="231.3">4</text>
<text x="172.4" y="233.1">VDD</text>
</g>
</svg>
